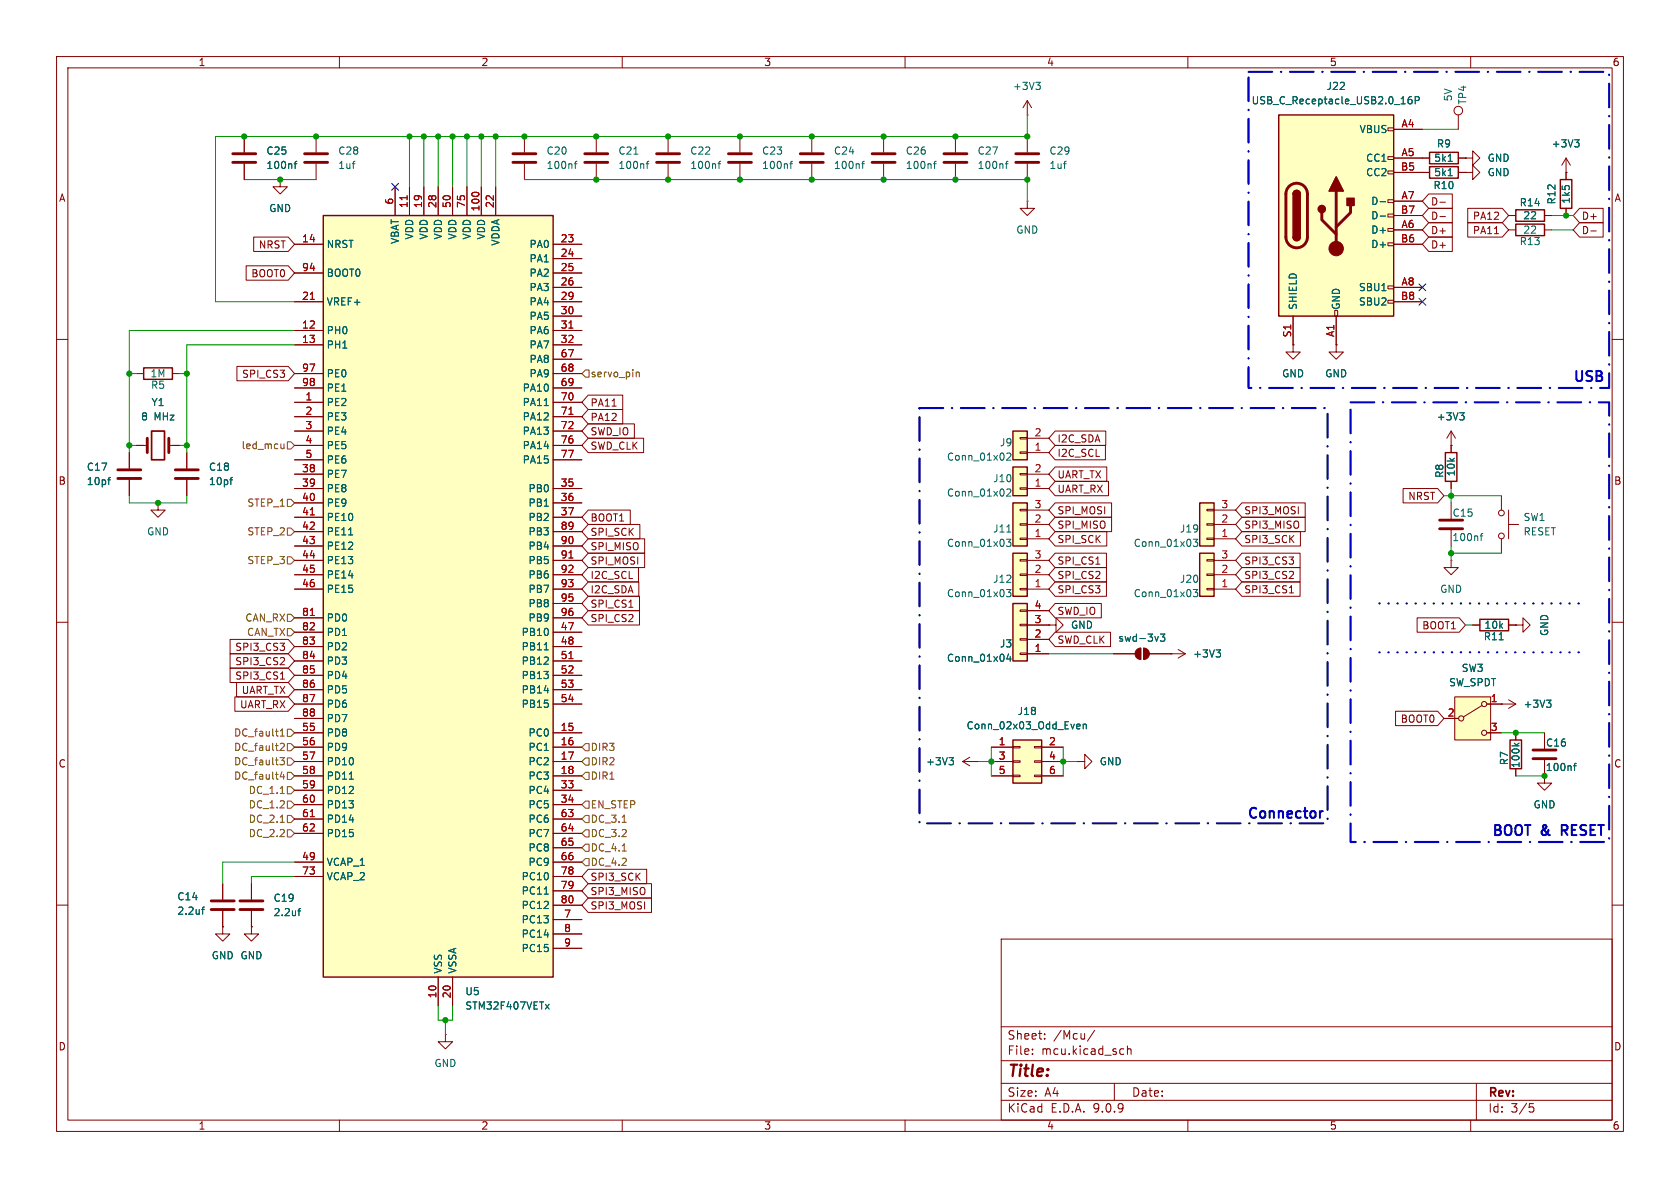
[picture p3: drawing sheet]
<svg xmlns="http://www.w3.org/2000/svg" width="297mm" height="210mm" viewBox="0 0 297 210" stroke-linecap="round" stroke-linejoin="round" font-family="sans-serif">
<g fill="none" stroke="#840000" stroke-width=".18">
<path d="M10 10h277v190h-277zM12 12h273v186h-273zM60 10v2M110 10v2M160 10v2M210 10v2M260 10v2M118.1 24.1v2.8M118.1 29v2.8M10 60h2M285 60h2M10 110h2"/>
<path d="M185.4 110.5h1.3v-1.3l1.3 1.3-1.3 1.3v-1.3M185.4 110.5h.1M285 110h2M39.4 156.2v2.8M10 160h2M39.4 161v2.8M177 166h108v32h-108zM285 160h2M60 198v2M110 198v2M160 198v2M177 194.5h108"/>
<path d="M177 191.5h108M177 187.5h108M177 181.5h108M182.5 186.3v.1M182.5 185.5v.1M184.7 183.6v.1M184.7 182.8v.1M193.5 182.1l-1.3 2M197 191.5v3M198.2 185.4l.5 .1M198.7 186.3l-.5 .1M199.3 185.5l.2-.1 .4 .1 .1 .9"/>
<path d="M199.3 184.9v1.5M210 198v2M260 198v2M261 191.5v6.5M270.4 195.1h.7M270.5 195.7h.4l.3 .3-.2 .5-.5 .1"/>
</g>
<path d="M116.1 27.2h4M116.1 28.7h4M37.3 159.3h4.1M37.3 160.8h4.1" fill="none" stroke="#840000" stroke-width=".51"/>
<path d="M126.9 28.9h.5M127.4 28.5l-.3 .2v1.1M35.6 160.8h.5M36.1 160.3l-.3 .2v1.1" fill="none" stroke="#006464" stroke-width=".18"/>
<path d="M179.1 106.7h2.5v10.1h-2.5z" fill="#ffffc2"/>
<path d="M179.1 106.7h2.5v10.1h-2.5zM267 130.8h2v5.1h-2z" fill="none" stroke="#840000" stroke-width=".25"/>
<g fill="none" stroke="#840000" stroke-width=".18">
<path d="M105.4 24.1v2.8M105.4 29v2.8M180.3 115.4h1.3v.3h-1.3zM180.3 112.9h1.3v.3h-1.3zM180.3 110.4h1.3v.2h-1.3zM180.3 107.8h1.3v.3h-1.3zM181.6 115.6h3.8M181.6 113h3.8M181.6 110.5h3.8M181.6 108h3.8M196.8 115.6h3.9M201.7 114.6v2"/>
<path d="M202.2 114.6v2M203.2 115.6h3.8M170.2 134.6l1.2 .8M170.2 134.6h2.5M171.4 133.9l-1.2 .7M172.7 134.6h.1M268 129.5v1.3M268 135.9v1.3"/>
</g>
<path d="M112.1 27.2h.7M114.2 28.9h.5M114.7 28.5l-.3 .2v1.1M178.3 115.6l-.3 .9h.8M178.6 116.1v.8M204.8 112.5l-.3 .9M205.1 112.1h.8l-.4 .5 .4 .1v.5l-.2 .2-.6-.2M167.8 133.9h.8l-.5 .5M168.3 134.4l.3 .3v.3l-.3 .2M267.7 131.4l.5 .4M268.5 131.4l-.4 .3" fill="none" stroke="#006464" stroke-width=".18"/>
<g fill="#840000" stroke="#840000" stroke-width=".18">
<path d="M201 114.9l.7-.3v2a1.02 1.02 0 0 1-1-.6 1.02 1.02 0 0 1 .3-1.1z"/>
<path d="M202.2 114.6a1.02 1.02 0 0 1 1 1 1.02 1.02 0 0 1-1 1z"/>
</g>
<path d="M103.4 27.2h4M103.4 28.7h4" fill="none" stroke="#840000" stroke-width=".51"/>
<path d="M179.1 97.8h2.5v7.6h-2.5z" fill="#ffffc2"/>
<path d="M179.1 97.8h2.5v7.6h-2.5z" fill="none" stroke="#840000" stroke-width=".25"/>
<path d="M180.3 98.9h1.3v.3h-1.3zM181.6 99.1h3.8M180.3 104h1.3v.3h-1.3zM180.3 101.5h1.3v.2h-1.3zM181.6 104.1h3.8M181.6 101.6h3.8" fill="none" stroke="#840000" stroke-width=".18"/>
<path d="M177.9 104.2h.8l-.4 .5 .4 .1v.6l-.2 .1-.6-.1" fill="none" stroke="#006464" stroke-width=".18"/>
<path d="M212.1 97.8h2.5v7.6h-2.5z" fill="#ffffc2"/>
<path d="M212.1 97.8h2.5v7.6h-2.5z" fill="none" stroke="#840000" stroke-width=".25"/>
<path d="M92.7 24.1v2.8M92.7 29v2.8M213.4 98.9h1.2v.3h-1.2zM214.6 99.1h3.8M213.4 104h1.2v.3h-1.2zM213.4 101.5h1.2v.2h-1.2zM214.6 104.1h3.8M214.6 101.6h3.8" fill="none" stroke="#840000" stroke-width=".18"/>
<path d="M101.5 28.9h.5M102 28.5l-.3 .2v1.1M211 104.2h.7l-.4 .5 .4 .1v.6l-.2 .1-.5-.1" fill="none" stroke="#006464" stroke-width=".18"/>
<path d="M90.7 27.2h4M90.7 28.7h4" fill="none" stroke="#840000" stroke-width=".51"/>
<path d="M212.1 88.9h2.5v7.6h-2.5z" fill="#ffffc2"/>
<path d="M275.8 31.8h2.1v5h-2.1zM212.1 88.9h2.5v7.6h-2.5z" fill="none" stroke="#840000" stroke-width=".25"/>
<g fill="none" stroke="#840000" stroke-width=".18">
<path d="M143.5 24.1v2.8M143.5 29v2.8M156.2 24.1v2.8M156.2 29v2.8M257.8 20.3v2.6M259.1 27.9h1.2v-1.2l1.3 1.2-1.3 1.3v-1.3M259.1 27.9h.1M259.1 30.5h1.2v-1.3l1.3 1.3-1.3 1.3v-1.3M259.1 30.5h.1M276.9 30.5h.1M276.9 27.9l-.8 1.3M276.9 27.9l.7 1.3"/>
<path d="M276.9 27.9v3.9M276.9 36.8v1.3M228.6 61v1.2h1.3l-1.3 1.3-1.3-1.3h1.3M228.6 61h.1M236.2 61v1.2h1.3l-1.3 1.3-1.3-1.3h1.3M236.2 61h.1M27.9 88.9v1.3h1.3l-1.3 1.2-1.2-1.2h1.2M27.9 88.9h.1M213.4 95.1h1.2v.3h-1.2zM213.4 92.6h1.2v.2h-1.2zM213.4 90h1.2v.3h-1.2zM214.6 95.3h3.8"/>
<path d="M214.6 92.7h3.8M214.6 90.2h3.8M207 115.6h.1M207 115.6h2.5M208.3 114.8l1.2 .8M209.5 115.6l-1.2 .7"/>
<circle cx="257.8" cy="19.6" r=".76"/>
</g>
<path d="M152.3 28.9h.5M152.8 28.5l-.3 .2v1.1M165 28.9h.5M165.5 28.5l-.3 .2v1.1M278.4 24.7h.8l-.5 .5M278.9 25.2l.3 .2v.3l-.3 .3M211 95.3h.7l-.4 .5 .4 .1v.6l-.2 .1-.5-.1M215 114.9h.8l-.5 .5M215.5 115.4l.3 .2v.3l-.3 .2" fill="none" stroke="#006464" stroke-width=".18"/>
<path d="M141.5 27.2h4M141.5 28.7h4M154.2 27.2h4M154.2 28.7h4" fill="none" stroke="#840000" stroke-width=".51"/>
<path d="M226.1 20.3h20.3v35.6h-20.3z" fill="#ffffc2"/>
<g fill="none" stroke="#840000" stroke-width=".18">
<path d="M130.8 24.1v2.8M130.8 29v2.8M245.4 22.6h1v.5h-1zM245.4 27.7h1v.5h-1zM245.4 30.2h1v.5h-1zM245.4 35.3h1v.5h-1zM245.4 37.8h1v.6h-1zM246.4 22.9h5.1M246.4 27.9h6.3M246.4 30.5h6.3M246.4 35.6h5.1M246.4 38.1h5.1"/>
<path d="M257.8 27.9h1.3M257.8 30.5h1.3M266.7 38.1h1.3M273 38.1h1.3M228.6 55.9v5.1M236 54.9h.5v1h-.5zM236.2 55.9v5.1M245.4 40.4h1v.5h-1zM245.4 42.9h1v.5h-1zM245.4 50.5h1v.6h-1zM245.4 53.1h1v.5h-1zM246.4 40.6h5.1"/>
<path d="M246.4 43.2h5.1M246.4 50.8h5.1M246.4 53.3h5.1"/>
</g>
<path d="M226.1 20.3h20.3v35.6h-20.3zM228.6 34.3a.64 .64 0 0 1 .6-.6 .64 .64 0 0 1 .7 .6M252.7 26.9h5.1v2.1h-5.1zM252.7 29.5h5.1v2h-5.1zM268 37.1h5v2h-5zM228.6 41.9a.64 .64 0 0 0 .6 .6 .64 .64 0 0 0 .7-.6" fill="none" stroke="#840000" stroke-width=".25"/>
<path d="M128.8 27.2h4M128.8 28.7h4M227.9 33a1.9 1.9 0 0 1 2.1-.5 1.9 1.9 0 0 1 1.1 1.8v7.6a1.91 1.91 0 0 1-1.9 1.9 1.91 1.91 0 0 1-1.9-1.9v-7.8l.2-.6zM233.7 37.6v1.3l2.5 2.5M236.2 33.8v10.1M238.8 36.3v1.3l-2.6 2.5" fill="none" stroke="#840000" stroke-width=".51"/>
<g fill="#840000" stroke="#840000" stroke-width=".25">
<path d="M228.6 34.3h1.3v7.6h-1.3z"/>
<path d="M228.8 33.8a.64 .64 0 0 1 .7-.1 .64 .64 0 0 1 .4 .6h-1.3z"/>
<path d="M228.6 41.9h1.3a.64 .64 0 0 1-.7 .6 .64 .64 0 0 1-.6-.6z"/>
<path d="M236.2 31.2l1.3 2.6h-2.6z"/>
<path d="M238.1 35.1h1.3v1.2h-1.3z"/>
<circle cx="233.7" cy="37" r=".63"/>
</g>
<circle cx="236.2" cy="43.9" r="1.27" fill="#840000" stroke="#840000" stroke-width=".18"/>
<path d="M249.5 17.1l-.3 .1a.86 .86 0 0 0 0 1.2l.4-.2v-.4l-.2-.2h-.4l-.1 .2M250.2 17.8l.6-.1 .1-.2v-.3l-.7-.1v1.3M139.6 28.9h.5M140.1 28.5l-.3 .2v1.1M244 35.7h1M244 38.2h1M256 28.5h.8M256 31.1h.8" fill="none" stroke="#006464" stroke-width=".18"/>
<path d="M57.1 38.1h40.7v134.6h-40.7z" fill="#ffffc2"/>
<path d="M57.1 38.1h40.7v134.6h-40.7z" fill="none" stroke="#840000" stroke-width=".25"/>
<g fill="none" stroke="#840000" stroke-width=".18">
<path d="M69.8 33v5.1M72.4 33v5.1M74.9 33v5.1M77.5 33v5.1M80 33v5.1M82.5 33v5.1M85.1 33v5.1M87.6 33v5.1M52.1 43.2h5M52.1 48.3h5M52.1 53.3h5M52.1 58.4h5"/>
<path d="M97.8 43.2h5.1M97.8 48.3h5.1M97.8 53.3h5.1M97.8 58.4h5.1M97.8 45.7h5.1M97.8 50.8h5.1M97.8 55.9h5.1M52.1 61h5M52.1 66h5M52.1 68.6h5M52.1 71.1h5M52.1 73.7h5"/>
<path d="M52.1 76.2h5M52.1 78.7h5M97.8 61h5.1M97.8 66h5.1M97.8 68.6h5.1M97.8 71.1h5.1M97.8 73.7h5.1M97.8 76.2h5.1M97.8 78.7h5.1M97.8 63.5h5.1M52.1 81.3h5M52.1 83.8h5"/>
<path d="M52.1 86.4h5M52.1 88.9h5M52.1 91.4h5M52.1 94h5M52.1 96.5h5M52.1 99.1h5M97.8 81.3h5.1M97.8 86.4h5.1M97.8 88.9h5.1M97.8 91.4h5.1M97.8 94h5.1M97.8 96.5h5.1"/>
<path d="M97.8 99.1h5.1M52.1 101.6h5M52.1 104.1h5M52.1 109.2h5M52.1 111.8h5M52.1 114.3h5M52.1 116.8h5M52.1 119.4h5M97.8 101.6h5.1M97.8 104.1h5.1M97.8 109.2h5.1M97.8 111.8h5.1"/>
<path d="M97.8 114.3h5.1M97.8 116.8h5.1M97.8 119.4h5.1M97.8 106.7h5.1M52.1 121.9h5M52.1 124.5h5M52.1 127h5M52.1 129.5h5M52.1 132.1h5M52.1 134.6h5M52.1 137.2h5M52.1 139.7h5"/>
<path d="M97.8 121.9h5.1M97.8 124.5h5.1M97.8 129.5h5.1M97.8 132.1h5.1M97.8 134.6h5.1M97.8 137.2h5.1M97.8 139.7h5.1M265.4 124.5h.1M265.4 124.5h2.6M266.7 123.7l1.3 .8M268 124.5l-1.3 .7M52.1 142.2h5"/>
<path d="M52.1 144.8h5M52.1 147.3h5M52.1 152.4h5M52.1 154.9h5M97.8 142.2h5.1M97.8 144.8h5.1M97.8 147.3h5.1M97.8 152.4h5.1M97.8 154.9h5.1M97.8 149.9h5.1M97.8 157.5h5.1M77.5 172.7v5.1"/>
<path d="M80 172.7v5.1M97.8 160h5.1M97.8 162.6h5.1M97.8 165.1h5.1M97.8 167.6h5.1"/>
</g>
<path d="M72 34.6v.7M54.9 52.9h.7M100.6 58h.7M100.6 73.2h.7M54.9 91h.7M100.6 98.6h.7M54.9 108.8h.7M100.6 116.4h.7M54.9 144.4h.7" fill="none" stroke="#a90000" stroke-width=".18"/>
<path d="M96.2 71.7h.7M61.6 94.6h.8M96.2 114.9h.7M61.7 137.7h.8M273.4 123.8h.8l-.4 .5M273.9 124.3l.3 .2v.3l-.3 .2M96.2 158.1h.7M96.4 177.5l.7 .9M97.1 177.5l-.7 .9" fill="none" stroke="#006464" stroke-width=".18"/>
<path d="M257.2 123.2h6.3v7.6h-6.3z" fill="#ffffc2"/>
<g fill="none" stroke="#840000" stroke-width=".18">
<path d="M266.7 40.6h1.3M273 40.6h1.3M256.5 99.1v1.2h1.3l-1.3 1.3-1.2-1.3h1.2M256.5 99.1h.1M265.4 87.6v2.6M265.4 95.3v2.5M266.7 92.7h1.8M266.7 90.2v5.1M255.3 127h2.5M257.2 123.2h6.3v7.6h-6.3zM262 124.7l-3.3 2M262.9 124.5h2.5"/>
<path d="M262.9 129.5h2.5M273 129.5v2.8M273 134.4v2.8"/>
<circle cx="265.4" cy="90.7" r=".51"/>
<circle cx="265.4" cy="94.7" r=".51"/>
<circle cx="258.3" cy="127" r=".46"/>
<circle cx="262.4" cy="124.5" r=".46"/>
<circle cx="262.4" cy="129.5" r=".46"/>
</g>
<path d="M271 132.6h4.1M271 134.1h4.1" fill="none" stroke="#840000" stroke-width=".51"/>
<path d="M278.2 135.4h.5M278.7 134.9l-.3 .2v1.1" fill="none" stroke="#006464" stroke-width=".18"/>
<path d="M268 39.6h5v2.1h-5z" fill="none" stroke="#840000" stroke-width=".25"/>
<path d="M179.1 76.2h2.5v5.1h-2.5z" fill="#ffffc2"/>
<path d="M179.1 76.2h2.5v5.1h-2.5z" fill="none" stroke="#840000" stroke-width=".25"/>
<path d="M180.3 79.9h1.3v.2h-1.3zM180.3 77.3h1.3v.3h-1.3zM181.6 77.5h3.8M181.6 80h3.8" fill="none" stroke="#840000" stroke-width=".18"/>
<path d="M178 80.2l.5-.1 .2 .3-.8 1h.8" fill="none" stroke="#006464" stroke-width=".18"/>
<path d="M179.1 82.6h2.5v5h-2.5z" fill="#ffffc2"/>
<path d="M179.1 82.6h2.5v5h-2.5z" fill="none" stroke="#840000" stroke-width=".25"/>
<path d="M180.3 86.2h1.3v.3h-1.3zM180.3 83.7h1.3v.2h-1.3zM181.6 86.4h3.8M181.6 83.8h3.8" fill="none" stroke="#840000" stroke-width=".18"/>
<path d="M178 86.6l.5-.2 .2 .4-.8 .9h.8" fill="none" stroke="#006464" stroke-width=".18"/>
<path d="M179.1 88.9h2.5v7.6h-2.5z" fill="#ffffc2"/>
<path d="M179.1 88.9h2.5v7.6h-2.5z" fill="none" stroke="#840000" stroke-width=".25"/>
<path d="M180.3 95.1h1.3v.3h-1.3zM180.3 92.6h1.3v.2h-1.3zM180.3 90h1.3v.3h-1.3zM181.6 95.3h3.8M181.6 92.7h3.8M181.6 90.2h3.8" fill="none" stroke="#840000" stroke-width=".18"/>
<path d="M177.9 95.3h.8l-.4 .5 .4 .1v.6l-.2 .1-.6-.1M178 94.1h.7" fill="none" stroke="#006464" stroke-width=".18"/>
<path d="M179.1 130.8h5v7.6h-5z" fill="#ffffc2"/>
<path d="M25.4 65h5.1v2.1h-5.1zM255.5 80h2.1v5.1h-2.1zM261.6 109.5h5.1v2h-5.1zM179.1 130.8h5v7.6h-5z" fill="none" stroke="#840000" stroke-width=".25"/>
<g fill="none" stroke="#840000" stroke-width=".18">
<path d="M181.6 17.8v2.5M181.6 17.8l-.8 1.3M181.6 17.8l.8 1.3M43.2 24.1v2.8M43.2 29v2.8M49.5 31.8v1.2h1.3l-1.3 1.3-1.2-1.3h1.2M49.5 31.8h.1M55.9 24.1v2.8M55.9 29v2.8M69.8 33v5.1M72.4 33v5.1M74.9 33v5.1"/>
<path d="M77.5 33v5.1M80 33v5.1M82.5 33v5.1M85.1 33v5.1M87.6 33v5.1M168.9 24.1v2.8M168.9 29v2.8M181.6 35.6v1.2h1.3l-1.3 1.3-1.3-1.3h1.3M181.6 35.6h.1M181.6 20.3h.1M181.6 24.1v2.8M181.6 29v2.8"/>
<path d="M246.4 30.5h6.3M246.4 27.9h6.3M246.4 38.1h5.1M246.4 22.9h5.1M246.4 35.6h5.1M252.6 36.8h4.1v2.6h-4.1l-1.1-1.3zM252.6 34.3h4.1v2.5h-4.1l-1.1-1.2zM252.6 39.4h4.1v2.5h-4.1l-1.1-1.3zM254.6 38.3h.9M254.6 35.7h.9M257.8 30.5h1.3M257.8 27.9h1.3"/>
<path d="M259.1 30.5h.1M259.1 27.9h.1M259.5 36.8h6.1l1.1 1.3-1.1 1.3h-6.1zM259.5 39.4h6.1l1.1 1.2-1.1 1.3h-6.1zM266.7 38.1h1.3M273 38.1h1.3M276.9 30.5h.1M276.9 30.5v1.3M276.9 36.8v1.3M279.2 39.4h4.2v2.5h-4.2l-1.1-1.3zM279.2 36.8h4.2v2.6h-4.2l-1.1-1.3zM43.5 47h7.5l1.1 1.3-1.1 1.2h-7.5z"/>
<path d="M44.8 41.9h6.2l1.1 1.3-1.1 1.3h-6.2zM52.1 43.2h5M52.1 48.3h5M52.1 53.3h5M52.1 58.4h5M97.8 43.2h5.1M97.8 48.3h5.1M97.8 53.3h5.1M97.8 58.4h5.1M97.8 45.7h5.1M97.8 50.8h5.1M97.8 55.9h5.1"/>
<path d="M228.6 55.9v5.1M236.2 55.9v5.1M246.4 43.2h5.1M246.4 53.3h5.1M246.4 50.8h5.1M246.4 40.6h5.1M252.6 41.9h4.1v2.6h-4.1l-1.1-1.3zM264.2 41.3h.7M281.2 40.8h1M24.1 66h1.3M24.1 78.7h1.9M29.8 78.7h1.9"/>
<path d="M30.5 66h1.2M41.9 64.8h9.1l1.1 1.2-1.1 1.3h-9.1zM52.1 66h5M52.1 78.7h5M52.1 61h5M52.1 68.6h5M52.1 71.1h5M52.1 73.7h5M52.1 76.2h5M97.8 66h5.1M97.8 78.7h5.1M97.8 61h5.1"/>
<path d="M97.8 68.6h5.1M97.8 71.1h5.1M97.8 73.7h5.1M97.8 76.2h5.1M97.8 63.5h5.1M104 74.9h8.1v2.6h-8.1l-1.1-1.3zM104 72.4h6.1v2.5h-6.1l-1.1-1.2zM104 69.8h6.1v2.6h-6.1l-1.1-1.3zM104 77.5h9.8v2.5h-9.8l-1.1-1.3zM108.2 71.8h.7M186.5 78.7h8.9v2.6h-8.9l-1.1-1.3zM186.5 76.2h9v2.5h-9l-1.1-1.2z"/>
<path d="M228.6 61h.1M236.2 61h.1M256.5 78.7h.1M256.5 76.2v3.8M256.5 76.2l-.7 1.3M256.5 76.2l.8 1.3M22.9 80v2.8M22.9 84.8v2.8M33 80v2.8M33 84.8v2.8M52.1 81.3h5M52.1 83.8h5"/>
<path d="M52.1 86.4h5M52.1 88.9h5M52.1 91.4h5M52.1 94h5M52.1 96.5h5M52.1 99.1h5M97.8 81.3h5.1M97.8 86.4h5.1M97.8 88.9h5.1M97.8 91.4h5.1M97.8 94h5.1M97.8 96.5h5.1"/>
<path d="M97.8 99.1h5.1M104 97.8h10v2.5h-10l-1.1-1.2zM104 95.2h10v2.6h-10l-1.1-1.3zM104 90.2h7.4v2.5h-7.4l-1.1-1.3zM104 92.7h9.1v2.6h-9.1l-1.1-1.3zM186.5 97.8h9.1v2.5h-9.1l-1.1-1.2zM186.5 85.1h9.5v2.5h-9.5l-1.1-1.2zM186.5 88.9h10v2.5h-10l-1.1-1.2zM186.5 82.5h9.2v2.6h-9.2l-1.1-1.3zM186.5 94h9.2v2.5h-9.2l-1.1-1.2zM186.5 91.4h10v2.6h-10l-1.1-1.3zM193.7 99.7h.7"/>
<path d="M219.6 97.8h10.2v2.5h-10.2l-1.2-1.2zM219.6 88.9h11.1v2.5h-11.1l-1.2-1.2zM219.6 94h10.3v2.5h-10.3l-1.2-1.2zM219.6 91.4h11.1v2.6h-11.1l-1.2-1.3zM248 86.4h6.2l1.1 1.2-1.1 1.3h-6.2zM256.5 85.1v1.3M256.5 88.9v2.8M256.5 93.7v2.8M40.7 118.1h10.3l1.1 1.3-1.1 1.3h-10.3zM40.7 113h10.3l1.1 1.3-1.1 1.3h-10.3zM40.7 115.6h10.3l1.1 1.2-1.1 1.3h-10.3zM49.5 117.5h.8"/>
<path d="M50.2 116.4v.4M52.1 101.6h5M52.1 104.1h5M52.1 109.2h5M52.1 111.8h5M52.1 114.3h5M52.1 116.8h5M52.1 119.4h5M97.8 101.6h5.1M97.8 104.1h5.1M97.8 109.2h5.1M97.8 111.8h5.1"/>
<path d="M97.8 114.3h5.1M97.8 116.8h5.1M97.8 119.4h5.1M97.8 106.7h5.1M104 100.3h8.9v2.6h-8.9l-1.1-1.3zM104 107.9h9.1v2.6h-9.1l-1.1-1.3zM104 105.4h9.1v2.6h-9.1l-1.1-1.3zM104 102.9h8.9v2.5h-8.9l-1.1-1.3zM111.2 107.4h.7M181.6 110.5h3.8M181.6 115.6h3.8M181.6 113h3.8"/>
<path d="M181.6 108h3.8M185.4 110.5h.1M186.5 100.3h9.1v2.6h-9.1l-1.1-1.3zM186.5 106.7h8.2v2.5h-8.2l-1.1-1.2zM186.5 102.9h9.1v2.5h-9.1l-1.1-1.3zM186.5 111.8h9.8v2.5h-9.8l-1.1-1.3zM196.8 115.6h3.9M203.2 115.6h3.8M207 115.6h.1M219.6 102.9h10.2v2.5h-10.2l-1.2-1.3zM219.6 100.3h10.2v2.6h-10.2l-1.2-1.3zM227.9 102.3h.8"/>
<path d="M228 104.8h.7M228.6 101.1v.4M250.5 109.2h7.5l1.1 1.3-1.1 1.3h-7.5zM260.3 110.5h1.3M266.7 110.5h1.3M268 110.5h1.2v-1.3l1.3 1.3-1.3 1.3v-1.3M268 110.5h.1M41.5 123.2h9.5l1.1 1.3-1.1 1.2h-9.5zM41.8 120.6h9.2l1.1 1.3-1.1 1.3h-9.2zM49.6 120.1h.7M52.1 132.1h5M52.1 134.6h5"/>
<path d="M52.1 137.2h5M52.1 121.9h5M52.1 124.5h5M52.1 127h5M52.1 129.5h5M52.1 139.7h5M97.8 132.1h5.1M97.8 134.6h5.1M97.8 137.2h5.1M97.8 121.9h5.1M97.8 124.5h5.1M97.8 129.5h5.1"/>
<path d="M97.8 139.7h5.1M172.7 134.6h.1M175.3 132.1h3.8M175.3 134.6h3.8M175.3 137.2h3.8M179.1 132h1.2v.2h-1.2zM179.1 134.5h1.2v.2h-1.2zM179.1 137h1.2v.3h-1.2zM182.9 132h1.2v.2h-1.2zM182.9 134.5h1.2v.2h-1.2zM182.9 137h1.2v.3h-1.2zM184.1 132.1h3.9"/>
<path d="M184.1 134.6h3.9M184.1 137.2h3.9M190.5 134.6h1.3v-1.2l1.2 1.2-1.2 1.3v-1.3M190.5 134.6h.1M246.7 125.7h7.5l1.1 1.3-1.1 1.3h-7.5zM255.3 127h2.5M262.9 124.5h2.5M262.9 129.5h2.5M265.4 124.5h.1M268 129.5v1.3M268 135.9v1.3M273 137.2v1.2h1.3l-1.3 1.3-1.2-1.3h1.2"/>
<path d="M273 137.2h.1M273 129.5v2.8M273 134.4v2.8M39.4 156.2v2.8M44.4 156.2v2.8M52.1 142.2h5M52.1 144.8h5M52.1 147.3h5M52.1 152.4h5M52.1 154.9h5M97.8 142.2h5.1M97.8 144.8h5.1"/>
<path d="M97.8 147.3h5.1M97.8 152.4h5.1M97.8 154.9h5.1M97.8 149.9h5.1M97.8 157.5h5.1M104 156.2h11.2v2.6h-11.2l-1.1-1.3zM104 158.7h11.2v2.6h-11.2l-1.1-1.3zM104 153.7h10.3v2.5h-10.3l-1.1-1.3zM39.4 163.8v1.3h1.2l-1.2 1.3-1.3-1.3h1.3M39.4 163.8h.1M39.4 161v2.8M44.4 163.8v1.3h1.3l-1.3 1.3-1.2-1.3h1.2"/>
<path d="M44.4 163.8h.1M44.4 161v2.8M77.5 172.7v5.1M80 172.7v5.1M97.8 160h5.1M97.8 162.6h5.1M97.8 165.1h5.1M97.8 167.6h5.1M78.7 182.9v1.3h1.3l-1.3 1.2-1.2-1.2h1.2M78.7 182.9h.1"/>
</g>
<g fill="none" stroke="#006464" stroke-width=".18">
<path d="M183.1 14.5h.8l-.4 .5M183.7 15l.2 .3v.3l-.2 .2M249.5 17.1l-.3 .1a.86 .86 0 0 0 0 1.2l.4-.2v-.4l-.2-.2h-.4l-.1 .2M250.2 17.8l.6-.1 .1-.2v-.3l-.7-.1v1.3M52 28.9h.5M52.5 28.5l-.3 .2v1.1M62.3 28.9h.5M62.6 28.5h.2M177.7 28.9h.5M178.2 28.5l-.3 .2v1.1M188 28.9h.5M188.4 28.5h.1"/>
<path d="M244 35.7h1M244 38.2h1M256 28.5h.8M256 31.1h.8M278.4 24.7h.8l-.5 .5M278.9 25.2l.3 .2v.3l-.3 .3M96.2 71.7h.7M258.1 73h.7l-.4 .5M258.6 73.5l.2 .2v.3l-.2 .2M19 84.8h.5M19.5 84.4l-.2 .1M40.6 84.8h.5"/>
<path d="M41.1 84.4l-.2 .1M61.6 94.6h.8M261.7 94.7h.4M262.1 94.3l-.3 .2v1.1M96.2 114.9h.7M178.3 115.6l-.3 .9h.8M178.6 116.1v.8M204.8 112.5l-.3 .9M205.1 112.1h.8l-.4 .5 .4 .1v.5l-.2 .2-.6-.2M215 114.9h.8l-.5 .5M215.5 115.4l.3 .2v.3l-.3 .2M265 113.1h.8"/>
<path d="M61.7 137.7h.8M167.8 133.9h.8l-.5 .5M168.3 134.4l.3 .3v.3l-.3 .2M190.5 128l.4 .1 .1 .2-.7 .1M190.9 128.8h-.4M191.5 128.1l.2-.1 .3 .1v.7M191.5 128v.8M267.7 131.4l.5 .4M268.5 131.4l-.4 .3M273.4 123.8h.8l-.4 .5M273.9 124.3l.3 .2v.3l-.3 .2M278.2 135.4h.5"/>
<path d="M278.7 134.9l-.3 .2v1.1M96.2 158.1h.7M35.6 160.8h.5M36.1 160.3l-.3 .2v1.1M52.7 161h.4M53.1 160.6l-.3 .2v1.1M96.4 177.5l.7 .9M97.1 177.5l-.7 .9"/>
</g>
<g fill="none" stroke="#840000" stroke-width=".51">
<path d="M41.1 27.2h4.1M41.1 28.7h4.1M53.8 27.2h4.1M53.8 28.7h4.1M166.9 27.2h4M166.9 28.7h4M179.6 27.2h4M179.6 28.7h4M26 77.5v2.5M29.8 77.5v2.5M20.8 83.1h4.1M20.8 84.6h4.1"/>
<path d="M31 83.1h4.1M31 84.6h4.1M254.5 91.9h4.1M254.5 93.5h4.1M42.4 159.3h4.1M42.4 160.8h4.1"/>
</g>
<path d="M26.8 76.2h2.3v5.1h-2.3z" fill="none" stroke="#840000" stroke-width=".3"/>
<g fill="none" stroke="#725600" stroke-width=".18">
<path d="M50.2 78.5v.8M50.2 79.2l-.2 .1h-.3M50.8 78.1h.6l.7 .6-.7 .7h-.6zM103.5 65.4h.6v1.3h-.6l-.6-.7zM112.5 65.9l.2-.1h.3v.8M50.8 98.4h.6l.7 .7-.7 .6h-.6zM50.8 88.3h.6l.7 .6-.7 .6h-.6zM50.8 93.3h.6l.7 .7-.7 .6h-.6zM50.8 108.6h.6l.7 .6-.7 .7h-.6zM50.8 111.1h.6l.7 .7-.7 .6h-.6zM49.5 133.9h.8l-.5 .5 .4 .1 .1 .5-.3 .2h-.3M49.5 130.1h.8"/>
<path d="M49.5 129.2l.4-.4v1.3M49.6 131.5l.4-.1 .3 .4-.8 .9h.8M49.8 136.4l-.3 .9h.8M50.1 136.9v.8M50.8 134h.6l.7 .6-.7 .7h-.6zM50.8 139.1h.6l.7 .6-.7 .6h-.6zM50.8 131.4h.6l.7 .7-.7 .6h-.6zM50.8 128.9h.6l.7 .6-.7 .7h-.6zM50.8 136.5h.6l.7 .7-.7 .6h-.6zM103.5 134h.6v1.3h-.6l-.6-.7zM103.5 136.5h.6v1.3h-.6l-.6-.6zM103.5 131.4h.6v1.3h-.6l-.6-.6z"/>
<path d="M49.5 145.4h.8M49.5 140.3h.8M50.8 146.7h.6l.7 .6-.7 .7h-.6zM50.8 144.1h.6l.7 .7-.7 .6h-.6zM50.8 141.6h.6l.7 .6-.7 .7h-.6zM103.5 146.7h.6v1.3h-.6l-.6-.7zM103.5 141.6h.6v1.3h-.6l-.6-.7zM103.5 144.1h.6v1.3h-.6l-.6-.6zM103.5 149.2h.6v1.3h-.6l-.6-.6zM103.5 151.8h.6v1.2h-.6l-.6-.6zM110 145.4h.7M110 150.4h.7"/>
</g>
<path d="M243.8 115.3h35.6M243.8 106.7h35.6" fill="none" stroke="#0000c2" stroke-width=".38" stroke-dasharray=".1 1.5"/>
<g fill="none" stroke="#009600" stroke-width=".18">
<path d="M43.2 31.8h12.7M72.4 24.1v8.9M74.9 24.1v8.9M77.5 24.1v8.9M80 24.1v8.9M82.5 24.1v8.9M85.1 24.1v8.9M87.6 24.1v8.9M92.7 31.8h88.9v3.8M181.6 20.3v3.8h-143.5v29.2h14M251.5 22.9h6.3M274.3 38.1h3.8"/>
<path d="M52.1 58.4h-29.2v21.6M274.3 40.6h3.8M22.9 66h1.2M22.9 78.7h1.2M31.7 66h1.3M31.7 78.7h1.3M52.1 61h-19.1v19M22.9 87.6v1.3h10.1v-1.3M255.3 87.6h10.1M256.5 97.8h8.9M256.5 86.4v2.5M256.5 96.5v2.6"/>
<path d="M185.4 115.6h11.4M259.1 110.5h1.2M172.7 134.6h2.6M175.3 132.1v5.1M188 132.1v5.1M188 134.6h2.5M265.4 129.5h7.6M268 137.2h5M52.1 152.4h-12.7v3.8M52.1 154.9h-7.7v1.3M77.5 177.8v2.5h2.5v-2.5M78.7 180.3v2.6"/>
</g>
<path d="M69.2 32.4l1.3 1.2M70.5 32.4l-1.3 1.2M250.9 50.2l1.2 1.2M250.9 52.7l1.2 1.2M252.1 50.2l-1.2 1.2M252.1 52.7l-1.2 1.2" fill="none" stroke="#000084" stroke-width=".18"/>
<path d="M233.8 143.4l-.4 .2" fill="none" stroke="#0000c2" stroke-width=".36"/>
<path d="M220.7 12.7h63.8v55.9h-63.8zM162.6 72.1h72.1v73.4h-72.1zM238.8 71.1h45.7v77.7h-45.7z" fill="none" stroke="#0000c2" stroke-width=".38" stroke-dasharray="4.2 1.5 .1 1.5"/>
<path d="M72 34.6v.7M54.9 52.9h.7M100.6 58h.7M100.6 73.2h.7M54.9 91h.7M100.6 98.6h.7M54.9 108.8h.7M100.6 116.4h.7M54.9 144.4h.7" fill="none" stroke="#a90000" stroke-width=".18"/>
<g fill="#009600" stroke="#009600" stroke-width=".18">
<circle cx="118.1" cy="31.8" r=".46"/>
<circle cx="118.1" cy="24.1" r=".46"/>
<circle cx="77.5" cy="24.1" r=".46"/>
<circle cx="143.5" cy="24.1" r=".46"/>
<circle cx="156.2" cy="24.1" r=".46"/>
<circle cx="168.9" cy="24.1" r=".46"/>
<circle cx="168.9" cy="31.8" r=".46"/>
<circle cx="156.2" cy="31.8" r=".46"/>
<circle cx="143.5" cy="31.8" r=".46"/>
<circle cx="130.8" cy="31.8" r=".46"/>
<circle cx="130.8" cy="24.1" r=".46"/>
<circle cx="78.7" cy="180.3" r=".46"/>
<circle cx="74.9" cy="24.1" r=".46"/>
<circle cx="72.4" cy="24.1" r=".46"/>
<circle cx="33" cy="78.7" r=".46"/>
<circle cx="22.9" cy="78.7" r=".46"/>
<circle cx="33" cy="66" r=".46"/>
<circle cx="22.9" cy="66" r=".46"/>
<circle cx="27.9" cy="88.9" r=".46"/>
<circle cx="268" cy="129.5" r=".46"/>
<circle cx="273" cy="137.2" r=".46"/>
<circle cx="256.5" cy="87.6" r=".46"/>
<circle cx="256.5" cy="97.8" r=".46"/>
<circle cx="55.9" cy="24.1" r=".46"/>
<circle cx="49.5" cy="31.8" r=".46"/>
<circle cx="105.4" cy="31.8" r=".46"/>
<circle cx="43.2" cy="24.1" r=".46"/>
<circle cx="105.4" cy="24.1" r=".46"/>
<circle cx="92.7" cy="24.1" r=".46"/>
<circle cx="80" cy="24.1" r=".46"/>
<circle cx="87.6" cy="24.1" r=".46"/>
<circle cx="82.5" cy="24.1" r=".46"/>
<circle cx="85.1" cy="24.1" r=".46"/>
<circle cx="181.6" cy="24.1" r=".46"/>
<circle cx="181.6" cy="31.8" r=".46"/>
<circle cx="276.9" cy="38.1" r=".46"/>
<circle cx="188" cy="134.6" r=".46"/>
<circle cx="175.3" cy="134.6" r=".46"/>
</g>
<text font-size="2.8" fill="#840000" x="178" y="190.9">Title:</text>
<g font-size="2.5" fill="#0000c2">
<text x="277.9" y="68">USB</text>
<text x="220.3" y="145.2">Connector</text>
<text x="263.6" y="148.2">BOOT</text>
<text x="272.5" y="148.2">&amp;</text>
<text x="276.7" y="148.2">RESET</text>
</g>
<g font-size="2.1" fill="#840000">
<text x="178" y="184">Sheet:</text>
<text x="186.2" y="184">/Mcu/</text>
<text x="178" y="186.7">File:</text>
<text x="184.1" y="186.7">mcu.kicad_sch</text>
<text x="178" y="196.9">KiCad</text>
<text x="178" y="194.1">Size:</text>
<text x="184.7" y="194.1">A4</text>
<text x="185.7" y="196.9">E.D.A.</text>
<text x="193.3" y="196.9">9.0.9</text>
<text x="200" y="194.1">Date:</text>
<text x="263" y="194.3">Rev:</text>
<text x="263" y="196.9">Id:</text>
<text x="267.1" y="196.9">3/5</text>
</g>
<g font-size="1.8" fill="#840000">
<text x="35" y="11.9">1</text>
<text x="85" y="11.9">2</text>
<text x="135" y="11.9">3</text>
<text x="185" y="11.9">4</text>
<text x="235" y="11.9">5</text>
<text x="285" y="11.9">6</text>
<text x="10.3" y="35.9">A</text>
<text x="285.3" y="35.9">A</text>
<text x="252.9" y="39.1">D-</text>
<text x="252.9" y="36.5">D-</text>
<text x="252.9" y="41.6">D+</text>
<text x="260.3" y="39.1">PA12</text>
<text x="260.3" y="41.6">PA11</text>
<text x="279.6" y="41.6">D-</text>
<text x="279.6" y="39.1">D+</text>
<text x="45.7" y="44.1">NRST</text>
<text x="252.9" y="44.1">D+</text>
<text x="44.3" y="49.2">BOOT0</text>
<text x="42.7" y="67">SPI_CS3</text>
<text x="104.3" y="77.2">SWD_IO</text>
<text x="104.3" y="74.6">PA12</text>
<text x="104.3" y="72.1">PA11</text>
<text x="104.3" y="79.7">SWD_CLK</text>
<text x="186.8" y="81">I2C_SCL</text>
<text x="186.8" y="78.4">I2C_SDA</text>
<text x="10.3" y="85.9">B</text>
<text x="186.8" y="87.3">UART_RX</text>
<text x="186.8" y="84.8">UART_TX</text>
<text x="248.9" y="88.6">NRST</text>
<text x="285.3" y="85.9">B</text>
<text x="104.3" y="92.4">BOOT1</text>
<text x="104.3" y="94.9">SPI_SCK</text>
<text x="186.8" y="91.1">SPI_MOSI</text>
<text x="186.8" y="93.7">SPI_MISO</text>
<text x="219.9" y="91.1">SPI3_MOSI</text>
<text x="219.9" y="93.7">SPI3_MISO</text>
<text x="104.3" y="100">SPI_MOSI</text>
<text x="104.3" y="97.5">SPI_MISO</text>
<text x="186.8" y="100">SPI_CS1</text>
<text x="186.8" y="96.2">SPI_SCK</text>
<text x="219.9" y="100">SPI3_CS3</text>
<text x="219.9" y="96.2">SPI3_SCK</text>
<text x="104.3" y="102.6">I2C_SCL</text>
<text x="104.3" y="107.6">SPI_CS1</text>
<text x="104.3" y="105.1">I2C_SDA</text>
<text x="186.8" y="102.6">SPI_CS2</text>
<text x="186.8" y="105.1">SPI_CS3</text>
<text x="219.9" y="105.1">SPI3_CS1</text>
<text x="219.9" y="102.6">SPI3_CS2</text>
<text x="104.3" y="110.2">SPI_CS2</text>
<text x="186.8" y="108.9">SWD_IO</text>
<text x="186.8" y="114">SWD_CLK</text>
<text x="251.3" y="111.4">BOOT1</text>
<text x="41.5" y="115.3">SPI3_CS3</text>
<text x="41.5" y="117.8">SPI3_CS2</text>
<text x="41.5" y="120.3">SPI3_CS1</text>
<text x="42.3" y="125.4">UART_RX</text>
<text x="42.6" y="122.9">UART_TX</text>
<text x="247.5" y="128">BOOT0</text>
<text x="10.3" y="135.9">C</text>
<text x="285.3" y="135.9">C</text>
<text x="104.3" y="155.9">SPI3_SCK</text>
<text x="104.3" y="158.4">SPI3_MISO</text>
<text x="104.3" y="161">SPI3_MOSI</text>
<text x="10.3" y="185.9">D</text>
<text x="285.3" y="185.9">D</text>
<text x="35" y="199.9">1</text>
<text x="85" y="199.9">2</text>
<text x="135" y="199.9">3</text>
<text x="185" y="199.9">4</text>
<text x="235" y="199.9">5</text>
<text x="285" y="199.9">6</text>
</g>
<g font-size="1.8" fill="#006464">
<text x="179" y="16.1">+3V3</text>
<text x="234.4" y="16.1">J22</text>
<text x="221.2" y="18.6">USB_C_Receptacle_USB2.0_16P</text>
<text x="240.3" y="23.7">VBUS</text>
<text x="256.9" y="18" transform="rotate(-90 256.9 18)">5V</text>
<text x="259.4" y="18.6" transform="rotate(-90 259.4 18.6)">TP4</text>
<text x="47" y="27.5">C25</text>
<text x="59.7" y="27.5">C28</text>
<text x="96.5" y="27.5">C20</text>
<text x="109.2" y="27.5">C21</text>
<text x="121.9" y="27.5">C22</text>
<text x="134.6" y="27.5">C23</text>
<text x="147.3" y="27.5">C24</text>
<text x="160" y="27.5">C26</text>
<text x="172.7" y="27.5">C27</text>
<text x="185.4" y="27.5">C29</text>
<text x="241.4" y="28.8">CC1</text>
<text x="253.4" y="28.8">5k1</text>
<text x="253.9" y="26.3">R9</text>
<text x="262.9" y="28.8">GND</text>
<text x="274.2" y="26.3">+3V3</text>
<text x="47" y="30.1">100nf</text>
<text x="59.7" y="30.1">1uf</text>
<text x="96.5" y="30.1">100nf</text>
<text x="109.2" y="30.1">100nf</text>
<text x="121.9" y="30.1">100nf</text>
<text x="134.6" y="30.1">100nf</text>
<text x="147.3" y="30.1">100nf</text>
<text x="160" y="30.1">100nf</text>
<text x="172.7" y="30.1">100nf</text>
<text x="185.4" y="30.1">1uf</text>
<text x="241.4" y="31.3">CC2</text>
<text x="253.3" y="33.6">R10</text>
<text x="253.4" y="31.3">5k1</text>
<text x="262.9" y="31.3">GND</text>
<text x="47.5" y="37.7">GND</text>
<text x="179.6" y="41.5">GND</text>
<text x="242.3" y="36.4">D-</text>
<text x="242.3" y="39">D-</text>
<text x="242.3" y="41.5">D+</text>
<text x="268.6" y="36.7">R14</text>
<text x="269.2" y="39">22</text>
<text x="269.2" y="41.5">22</text>
<text x="275.2" y="36.2" transform="rotate(-90 275.2 36.2)">R12</text>
<text x="277.7" y="36.1" transform="rotate(-90 277.7 36.1)">1k5</text>
<text x="57.7" y="44">NRST</text>
<text x="70.7" y="43.2" transform="rotate(-90 70.7 43.2)">VBAT</text>
<text x="73.3" y="42.4" transform="rotate(-90 73.3 42.4)">VDD</text>
<text x="75.8" y="42.4" transform="rotate(-90 75.8 42.4)">VDD</text>
<text x="78.3" y="42.4" transform="rotate(-90 78.3 42.4)">VDD</text>
<text x="80.9" y="42.4" transform="rotate(-90 80.9 42.4)">VDD</text>
<text x="83.4" y="42.4" transform="rotate(-90 83.4 42.4)">VDD</text>
<text x="86" y="42.4" transform="rotate(-90 86 42.4)">VDD</text>
<text x="88.5" y="43.5" transform="rotate(-90 88.5 43.5)">VDDA</text>
<text x="93.5" y="44">PA0</text>
<text x="93.5" y="46.6">PA1</text>
<text x="242.3" y="44">D+</text>
<text x="268.6" y="43.5">R13</text>
<text x="57.7" y="49.1">BOOT0</text>
<text x="93.5" y="49.1">PA2</text>
<text x="93.5" y="51.7">PA3</text>
<text x="240.1" y="51.7">SBU1</text>
<text x="57.7" y="54.2">VREF+</text>
<text x="57.7" y="59.3">PH0</text>
<text x="93.5" y="54.2">PA4</text>
<text x="93.5" y="56.7">PA5</text>
<text x="93.5" y="59.3">PA6</text>
<text x="229.5" y="54.9" transform="rotate(-90 229.5 54.9)">SHIELD</text>
<text x="237.1" y="54.9" transform="rotate(-90 237.1 54.9)">GND</text>
<text x="240.1" y="54.2">SBU2</text>
<text x="57.7" y="61.8">PH1</text>
<text x="93.5" y="61.8">PA7</text>
<text x="93.5" y="64.4">PA8</text>
<text x="26.5" y="66.9">1M</text>
<text x="26.6" y="68.9">R5</text>
<text x="26.7" y="72">Y1</text>
<text x="57.7" y="66.9">PE0</text>
<text x="57.7" y="69.4">PE1</text>
<text x="57.7" y="72">PE2</text>
<text x="92.3" y="69.4">PA10</text>
<text x="92.3" y="72">PA11</text>
<text x="93.5" y="66.9">PA9</text>
<text x="226.6" y="66.9">GND</text>
<text x="234.2" y="66.9">GND</text>
<text x="24.8" y="74.5">8</text>
<text x="27.2" y="74.5">MHz</text>
<text x="57.7" y="74.5">PE3</text>
<text x="57.7" y="77.1">PE4</text>
<text x="92.3" y="74.5">PA12</text>
<text x="92.3" y="77.1">PA13</text>
<text x="253.9" y="74.5">+3V3</text>
<text x="15.2" y="83.4">C17</text>
<text x="36.8" y="83.4">C18</text>
<text x="57.7" y="79.6">PE5</text>
<text x="57.7" y="82.1">PE6</text>
<text x="92.3" y="79.6">PA14</text>
<text x="92.3" y="82.1">PA15</text>
<text x="167.3" y="81.6">Conn_01x02</text>
<text x="176.7" y="79.1">J9</text>
<text x="15.2" y="86">10pf</text>
<text x="36.8" y="86">10pf</text>
<text x="57.7" y="84.7">PE7</text>
<text x="57.7" y="87.2">PE8</text>
<text x="57.7" y="89.8">PE9</text>
<text x="93.3" y="87.2">PB0</text>
<text x="93.3" y="89.8">PB1</text>
<text x="167.3" y="88">Conn_01x02</text>
<text x="175.5" y="85.4">J10</text>
<text x="255.4" y="84.6" transform="rotate(-90 255.4 84.6)">R8</text>
<text x="257.4" y="84.3" transform="rotate(-90 257.4 84.3)">10k</text>
<text x="25.9" y="94.8">GND</text>
<text x="57.7" y="92.3">PE10</text>
<text x="57.7" y="94.8">PE11</text>
<text x="93.3" y="92.3">PB2</text>
<text x="93.3" y="94.8">PB3</text>
<text x="175.5" y="94.3">J11</text>
<text x="208.5" y="94.3">J19</text>
<text x="256.7" y="95.9">100nf</text>
<text x="256.7" y="91.5">C15</text>
<text x="269.2" y="94.8">RESET</text>
<text x="269.2" y="92.3">SW1</text>
<text x="57.7" y="97.4">PE12</text>
<text x="57.7" y="99.9">PE13</text>
<text x="93.3" y="97.4">PB4</text>
<text x="93.3" y="99.9">PB5</text>
<text x="167.3" y="96.9">Conn_01x03</text>
<text x="200.3" y="96.9">Conn_01x03</text>
<text x="57.7" y="102.5">PE14</text>
<text x="57.7" y="105">PE15</text>
<text x="93.3" y="102.5">PB6</text>
<text x="93.3" y="105">PB7</text>
<text x="93.3" y="107.5">PB8</text>
<text x="167.3" y="105.8">Conn_01x03</text>
<text x="175.5" y="103.2">J12</text>
<text x="200.3" y="105.8">Conn_01x03</text>
<text x="208.5" y="103.2">J20</text>
<text x="254.5" y="105">GND</text>
<text x="57.7" y="110.1">PD0</text>
<text x="57.7" y="112.6">PD1</text>
<text x="92.1" y="112.6">PB10</text>
<text x="93.3" y="110.1">PB9</text>
<text x="189.2" y="111.4">GND</text>
<text x="197.6" y="113.6">swd-3v3</text>
<text x="262.2" y="113.4">R11</text>
<text x="262.3" y="111.4">10k</text>
<text x="273.9" y="112.5" transform="rotate(-90 273.9 112.5)">GND</text>
<text x="57.7" y="115.2">PD2</text>
<text x="57.7" y="117.7">PD3</text>
<text x="92.1" y="115.2">PB11</text>
<text x="92.1" y="117.7">PB12</text>
<text x="167.3" y="117.2">Conn_01x04</text>
<text x="176.7" y="114.7">J3</text>
<text x="210.8" y="116.4">+3V3</text>
<text x="258.3" y="119">SW3</text>
<text x="57.7" y="120.2">PD4</text>
<text x="57.7" y="122.8">PD5</text>
<text x="57.7" y="125.3">PD6</text>
<text x="92.1" y="120.2">PB13</text>
<text x="92.1" y="122.8">PB14</text>
<text x="92.1" y="125.3">PB15</text>
<text x="256.1" y="121.5">SW_SPDT</text>
<text x="269.2" y="125.3">+3V3</text>
<text x="57.7" y="127.9">PD7</text>
<text x="57.7" y="130.4">PD8</text>
<text x="93.3" y="130.4">PC0</text>
<text x="170.8" y="129.1">Conn_02x03_Odd_Even</text>
<text x="179.8" y="126.6">J18</text>
<text x="57.7" y="132.9">PD9</text>
<text x="57.7" y="135.5">PD10</text>
<text x="93.3" y="132.9">PC1</text>
<text x="93.3" y="135.5">PC2</text>
<text x="163.6" y="135.5">+3V3</text>
<text x="194.3" y="135.5">GND</text>
<text x="266.8" y="135.4" transform="rotate(-90 266.8 135.4)">R7</text>
<text x="268.8" y="135.9" transform="rotate(-90 268.8 135.9)">100k</text>
<text x="273.2" y="136.5">100nf</text>
<text x="273.2" y="132.2">C16</text>
<text x="57.7" y="138">PD11</text>
<text x="57.7" y="140.6">PD12</text>
<text x="57.7" y="143.1">PD13</text>
<text x="93.3" y="138">PC3</text>
<text x="93.3" y="140.6">PC4</text>
<text x="93.3" y="143.1">PC5</text>
<text x="271" y="143.1">GND</text>
<text x="57.7" y="145.6">PD14</text>
<text x="57.7" y="148.2">PD15</text>
<text x="93.3" y="145.6">PC6</text>
<text x="93.3" y="148.2">PC7</text>
<text x="57.7" y="153.3">VCAP_1</text>
<text x="57.7" y="155.8">VCAP_2</text>
<text x="92.1" y="155.8">PC10</text>
<text x="93.3" y="150.7">PC8</text>
<text x="93.3" y="153.3">PC9</text>
<text x="31.3" y="161.9">2.2uf</text>
<text x="31.3" y="159.4">C14</text>
<text x="48.3" y="159.6">C19</text>
<text x="92.1" y="158.3">PC11</text>
<text x="92.1" y="160.9">PC12</text>
<text x="48.3" y="162.2">2.2uf</text>
<text x="92.1" y="163.4">PC13</text>
<text x="92.1" y="166">PC14</text>
<text x="37.3" y="169.8">GND GND</text>
<text x="78.3" y="172.2" transform="rotate(-90 78.3 172.2)">VSS</text>
<text x="80.9" y="172.2" transform="rotate(-90 80.9 172.2)">VSSA</text>
<text x="92.1" y="168.5">PC15</text>
<text x="82.2" y="178.7">STM32F407VETx</text>
<text x="82.2" y="176.1">U5</text>
<text x="76.7" y="188.8">GND</text>
</g>
<g font-size="1.8" fill="#a90000">
<text x="247.7" y="22.6">A4</text>
<text x="247.7" y="27.7">A5</text>
<text x="247.6" y="30.2">B5</text>
<text x="247.7" y="35.3">A7</text>
<text x="69.6" y="36.3" transform="rotate(-90 69.6 36.3)">6</text>
<text x="72.1" y="36.9" transform="rotate(-90 72.1 36.9)">11</text>
<text x="74.7" y="36.9" transform="rotate(-90 74.7 36.9)">19</text>
<text x="77.2" y="36.9" transform="rotate(-90 77.2 36.9)">28</text>
<text x="79.8" y="36.9" transform="rotate(-90 79.8 36.9)">50</text>
<text x="82.3" y="36.9" transform="rotate(-90 82.3 36.9)">75</text>
<text x="84.8" y="37.5" transform="rotate(-90 84.8 37.5)">100</text>
<text x="87.4" y="36.9" transform="rotate(-90 87.4 36.9)">22</text>
<text x="247.6" y="37.8">B7</text>
<text x="247.7" y="40.4">A6</text>
<text x="53.3" y="42.9">14</text>
<text x="99" y="42.9">23</text>
<text x="99" y="45.5">24</text>
<text x="247.6" y="42.9">B6</text>
<text x="53.3" y="48">94</text>
<text x="53.3" y="53.1">21</text>
<text x="99" y="48">25</text>
<text x="99" y="50.5">26</text>
<text x="99" y="53.1">29</text>
<text x="247.6" y="53.1">B8</text>
<text x="247.7" y="50.5">A8</text>
<text x="53.3" y="58.2">12</text>
<text x="99" y="55.6">30</text>
<text x="99" y="58.2">31</text>
<text x="228.3" y="59.7" transform="rotate(-90 228.3 59.7)">S1</text>
<text x="236" y="59.7" transform="rotate(-90 236 59.7)">A1</text>
<text x="53.3" y="60.7">13</text>
<text x="53.3" y="65.8">97</text>
<text x="99" y="60.7">32</text>
<text x="99" y="63.2">67</text>
<text x="99" y="65.8">68</text>
<text x="53.3" y="68.3">98</text>
<text x="53.9" y="70.9">1</text>
<text x="99" y="68.3">69</text>
<text x="99" y="70.9">70</text>
<text x="53.9" y="73.4">2</text>
<text x="53.9" y="75.9">3</text>
<text x="99" y="73.4">71</text>
<text x="99" y="75.9">72</text>
<text x="182.8" y="77.2">2</text>
<text x="53.3" y="83.6">38</text>
<text x="53.9" y="78.5">4</text>
<text x="53.9" y="81">5</text>
<text x="99" y="78.5">76</text>
<text x="99" y="81">77</text>
<text x="182.8" y="79.8">1</text>
<text x="182.8" y="83.6">2</text>
<text x="53.3" y="86.1">39</text>
<text x="53.3" y="88.6">40</text>
<text x="99" y="86.1">35</text>
<text x="99" y="88.6">36</text>
<text x="182.8" y="86.1">1</text>
<text x="182.8" y="89.9">3</text>
<text x="215.8" y="89.9">3</text>
<text x="53.3" y="91.2">41</text>
<text x="53.3" y="93.7">42</text>
<text x="99" y="91.2">37</text>
<text x="99" y="93.7">89</text>
<text x="182.8" y="95">1</text>
<text x="182.8" y="92.5">2</text>
<text x="215.8" y="95">1</text>
<text x="215.8" y="92.5">2</text>
<text x="53.3" y="96.3">43</text>
<text x="53.3" y="98.8">44</text>
<text x="53.3" y="101.3">45</text>
<text x="99" y="96.3">90</text>
<text x="99" y="98.8">91</text>
<text x="99" y="101.3">92</text>
<text x="182.8" y="101.3">2</text>
<text x="182.8" y="98.8">3</text>
<text x="215.8" y="101.3">2</text>
<text x="215.8" y="98.8">3</text>
<text x="53.3" y="103.9">46</text>
<text x="99" y="103.9">93</text>
<text x="99" y="106.4">95</text>
<text x="182.8" y="107.7">4</text>
<text x="182.8" y="103.9">1</text>
<text x="215.8" y="103.9">1</text>
<text x="53.3" y="109">81</text>
<text x="53.3" y="111.5">82</text>
<text x="99" y="109">96</text>
<text x="99" y="111.5">47</text>
<text x="182.8" y="112.8">2</text>
<text x="182.8" y="110.2">3</text>
<text x="53.3" y="114">83</text>
<text x="53.3" y="116.6">84</text>
<text x="53.3" y="119.1">85</text>
<text x="99" y="114">48</text>
<text x="99" y="116.6">51</text>
<text x="99" y="119.1">52</text>
<text x="182.8" y="115.3">1</text>
<text x="53.3" y="121.7">86</text>
<text x="53.3" y="124.2">87</text>
<text x="99" y="121.7">53</text>
<text x="99" y="124.2">54</text>
<text x="263.5" y="124.2">1</text>
<text x="53.3" y="126.7">88</text>
<text x="53.3" y="129.3">55</text>
<text x="53.3" y="131.8">56</text>
<text x="99" y="129.3">15</text>
<text x="99" y="131.8">16</text>
<text x="176.5" y="131.8">1</text>
<text x="185.3" y="131.8">2</text>
<text x="255.8" y="126.7">2</text>
<text x="263.5" y="129.3">3</text>
<text x="53.3" y="134.4">57</text>
<text x="53.3" y="136.9">58</text>
<text x="99" y="134.4">17</text>
<text x="99" y="136.9">18</text>
<text x="176.5" y="134.4">3</text>
<text x="176.5" y="136.9">5</text>
<text x="185.3" y="134.4">4</text>
<text x="185.3" y="136.9">6</text>
<text x="53.3" y="139.4">59</text>
<text x="53.3" y="142">60</text>
<text x="99" y="139.4">33</text>
<text x="99" y="142">34</text>
<text x="53.3" y="144.5">61</text>
<text x="53.3" y="147.1">62</text>
<text x="99" y="144.5">63</text>
<text x="99" y="147.1">64</text>
<text x="99" y="149.6">65</text>
<text x="53.3" y="152.1">49</text>
<text x="53.3" y="154.7">73</text>
<text x="99" y="152.1">66</text>
<text x="99" y="154.7">78</text>
<text x="99" y="157.2">79</text>
<text x="99" y="159.8">80</text>
<text x="99.6" y="162.3">7</text>
<text x="99.6" y="164.8">8</text>
<text x="99.6" y="167.4">9</text>
<text x="77.2" y="176.6" transform="rotate(-90 77.2 176.6)">10</text>
<text x="79.8" y="176.6" transform="rotate(-90 79.8 176.6)">20</text>
</g>
<g font-size="1.8" fill="#725600">
<text x="104.3" y="66.9">servo_pin</text>
<text x="42.6" y="79.6">led_mcu</text>
<text x="43.6" y="89.8">STEP_1</text>
<text x="43.6" y="94.8">STEP_2</text>
<text x="43.6" y="99.9">STEP_3</text>
<text x="43.3" y="110.1">CAN_RX</text>
<text x="43.6" y="112.6">CAN_TX</text>
<text x="41.3" y="130.4">DC_fault1</text>
<text x="41.3" y="135.5">DC_fault3</text>
<text x="41.3" y="132.9">DC_fault2</text>
<text x="104.3" y="135.5">DIR2</text>
<text x="104.3" y="132.9">DIR3</text>
<text x="41.3" y="138">DC_fault4</text>
<text x="43.9" y="140.6">DC_1.1</text>
<text x="43.9" y="143.1">DC_1.2</text>
<text x="104.3" y="143.1">EN_STEP</text>
<text x="104.3" y="138">DIR1</text>
<text x="43.9" y="148.2">DC_2.2</text>
<text x="43.9" y="145.6">DC_2.1</text>
<text x="104.3" y="148.2">DC_3.2</text>
<text x="104.3" y="145.6">DC_3.1</text>
<text x="104.3" y="150.7">DC_4.1</text>
<text x="104.3" y="153.3">DC_4.2</text>
</g>
</svg>
